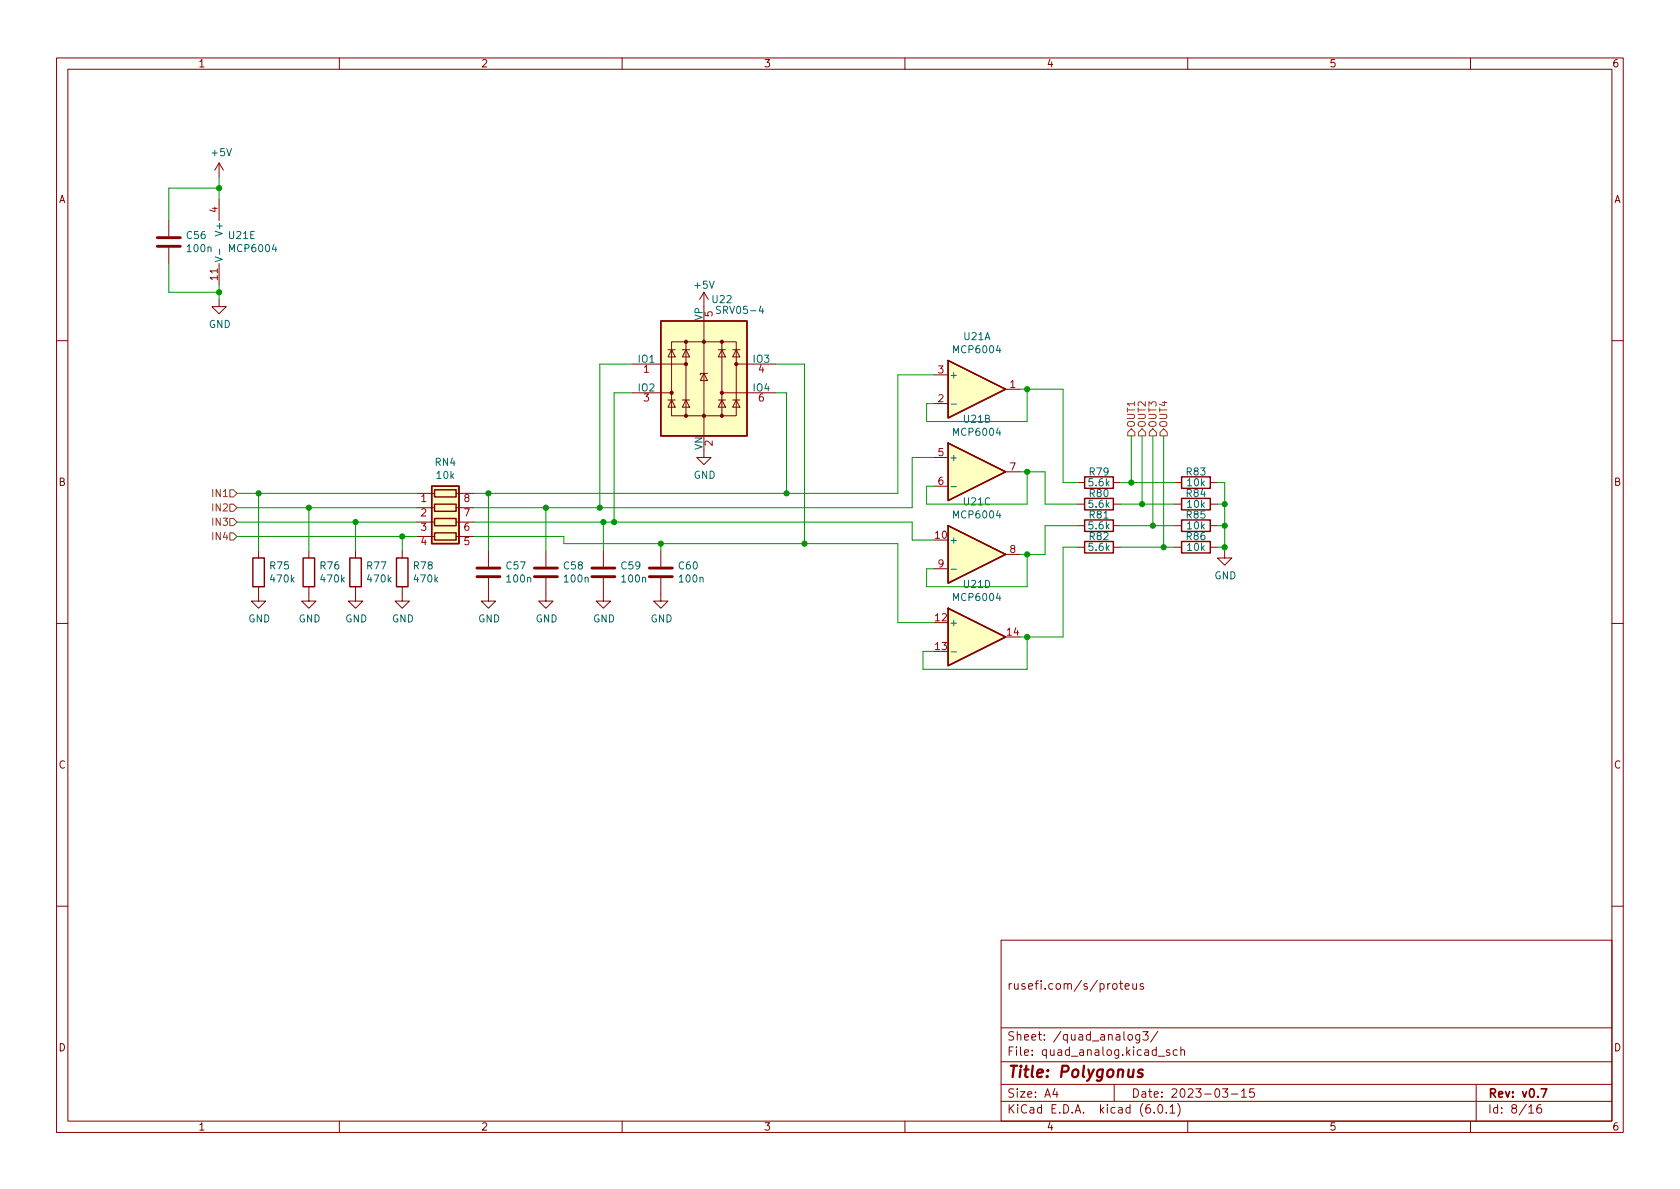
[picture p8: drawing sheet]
<svg xmlns="http://www.w3.org/2000/svg" width="297mm" height="210mm" viewBox="0 0 297 210" stroke-linecap="round" stroke-linejoin="round" font-family="sans-serif">
<g fill="none" stroke="#840000" stroke-width=".18">
<path d="M10 10.2h277v190.1h-277zM12 12.2h273v186.1h-273zM60 10.2v2M110 10.2v2M160 10.2v2M210 10.2v2M260 10.2v2M29.8 39v2.8M38.7 28.8v2.6M38.7 35.2v3.8M38.7 28.8l-.7 1.3M38.7 28.8l.8 1.3"/>
<path d="M29.8 43.8v2.8M38.7 53v1.2h1.3l-1.3 1.3-1.2-1.3h1.2M38.7 46.6v3.8M124.5 51.7v2.5M124.5 56.8v20.3M124.5 51.7l-.8 1.3M124.5 51.7l.7 1.3M10 60.2h2M111.8 64.4h9.5M111.8 69.5h6.9M118.1 70.7h1.3M118.1 61.8h1.3"/>
<path d="M118.7 60.4h11.5v13.1h-11.5zM118.7 70.7l.7 1.3h-1.3zM118.7 61.8l.7 1.3h-1.3zM120.6 70.7h1.3M120.6 61.8h1.3M121.3 70.7l.6 1.3h-1.3zM121.3 61.8l.6 1.3h-1.3zM121.3 60.4v13.1M124.5 66l.6 1.3h-1.3zM124.5 79.6v1.3h1.2l-1.2 1.3-1.3-1.3h1.3M125.1 66h-1.3v.3M127 70.7h1.3"/>
<path d="M127 61.8h1.3M127.6 70.7l.7 1.3h-1.3zM127.6 61.8l.7 1.3h-1.3zM127.6 60.4v13.1M127.6 69.5h9.6M129.5 70.7h1.3M129.5 61.8h1.3M130.2 70.7l.6 1.3h-1.3zM130.2 61.8l.6 1.3h-1.3zM130.2 64.4h7M165.1 71.4h2.5M165.1 66.3h2.5"/>
<path d="M177.8 68.8h2.5M285 60.2h2M45.7 97.4v1.3M54.6 97.4v1.3M62.9 97.4v1.3M71.1 97.4v1.3M73.7 87.2h3.1M73.7 89.8h3.1M73.7 92.3h3.1M73.7 94.9h3.1M80.6 87.2h3.2M80.6 89.8h3.2"/>
<path d="M80.6 92.3h3.2M80.6 94.9h3.2M86.4 97.4v2.8M96.5 97.4v2.8M106.7 97.4v2.8M116.8 97.4v2.8M165.1 80.9h2.5M165.1 86h2.5M177.8 83.4h2.5M177.8 98h2.5M190.5 96.8h1.3M190.5 85.3h1.3"/>
<path d="M190.5 89.1h1.3M190.5 93h1.3M196.8 96.8h1.3M196.8 85.3h1.3M196.8 89.1h1.3M196.8 93h1.3M207.6 96.8h1.3M207.6 85.3h1.3M207.6 89.1h1.3M207.6 93h1.3M214 96.8h1.3M214 85.3h1.3"/>
<path d="M214 89.1h1.3M214 93h1.3M216.5 97.4v1.3h1.3l-1.3 1.2-1.2-1.2h1.2M10 110.2h2M45.7 103.8v2.5h1.3l-1.3 1.3-1.3-1.3h1.3M54.6 103.8v2.5h1.3l-1.3 1.3-1.3-1.3h1.3M62.9 103.8v2.5h1.2l-1.2 1.3-1.3-1.3h1.3M71.1 103.8v2.5h1.3l-1.3 1.3-1.3-1.3h1.3M86.4 102.2v4.1h1.2l-1.2 1.3-1.3-1.3h1.3M96.5 102.2v4.1h1.3l-1.3 1.3-1.3-1.3h1.3M106.7 102.2v4.1h1.2l-1.2 1.3-1.3-1.3h1.3M116.8 102.2v4.1h1.3l-1.3 1.3-1.2-1.3h1.2"/>
<path d="M165.1 100.6h2.5M285 110.2h2M10 160.2h2M177 166.3h108v32h-108zM196.8 174.1l.2-.2 .4 .2 .1 .5-.1 .3h-.4l-.2-.1zM197.9 173.9h.6M198.1 173.4v1.3l.4 .2M198.9 174.4l.7-.1v-.3l-.5-.1-.2 .2 .1 .8h.6M200.3 173.9l.1 1h.3l.2-.1M200.9 173.9v1M202.1 174l-.3-.1-.2 .2v.3l.5 .1v.4h-.5M285 160.2h2"/>
<path d="M60 198.3v2M110 198.3v2M160 198.3v2M177 194.8h108M177 191.8h108M177 187.8h108M177 181.8h108M186.5 192.5l-.4 1h1M186.9 193v1M197 191.8v3M199.5 183.1l.2-.2 .4 .2 .1 .5-.1 .3h-.4l-.2-.1zM201.5 182.9v1.2l-.3 .3h-.3"/>
<path d="M201.5 183l-.4-.1-.3 .3v.4l.1 .3h.6M202.1 182.4h.9l-.5 .6 .4 .1v.7l-.2 .1h-.4l-.2-.1M204.1 196.7v.1M204.7 182.4l-1.3 1.9M204.8 186.8h1.1M204.9 195.4l.2-.1a.81 .81 0 0 1 .6 .7 .81 .81 0 0 1-.3 .8h-.2a.81 .81 0 0 1-.6-.6 .81 .81 0 0 1 .3-.8zM206.2 196.7v.1M206.8 185.7l-.4-.1-.2 .2 .1 .3 .5 .1v.4h-.6M206.9 195.8l.4-.5v1.5M206.9 196.8h.8M208.1 185.7l-.4-.1-.3 .3v.4l.2 .3h.5M208.2 195.1a1.72 1.72 0 0 1 0 2.3"/>
<path d="M208.8 185.8l.2-.2 .4 .1v.9M208.8 185.1v1.5M210 198.3v2M216.1 192.5h1l-.5 .6 .4 .1v.7l-.2 .1h-.4l-.3-.1M217.7 193.5h1.2M219.5 193l.4-.5v1.5M219.5 194h.9M221.7 192.5h-.7l-.1 .7 .2-.1 .5 .1 .2 .2-.1 .5-.2 .1-.6-.1M260 198.3v2M261 191.8v6.5M270.3 195.8l.4-.5v1.5M270.3 196.8h.9"/>
<path d="M272.4 195.3a.59 .59 0 0 0-.7 .7v.5l.2 .3h.4l.2-.1 .1-.5-.2-.2-.4-.1-.3 .3"/>
</g>
<path d="M272.5 192.5h1l-.7 1.5" fill="none" stroke="#840000" stroke-width=".3"/>
<path d="M202 189.2a.49 .49 0 0 0-.7 .3v.2l.7 .2v.2l-.1 .3-.2 .1-.6-.1" fill="none" stroke="#840000" stroke-width=".4"/>
<g fill="#ffffc2" stroke="#ffffc2" stroke-width=".18">
<path d="M167.6 78.4l10.2 5-10.2 5.1z"/>
<path d="M167.6 93l10.2 5-10.2 5.1z"/>
<path d="M167.6 63.7l10.2 5.1-10.2 5.1z"/>
<path d="M167.6 107.6l10.2 5-10.2 5.1z"/>
<path d="M116.8 56.8h15.3v20.3h-15.3z"/>
<path d="M76.3 86h4.9v10.1h-4.9z"/>
</g>
<g fill="none" stroke="#840000" stroke-width=".25">
<path d="M116.8 56.8h15.3v20.3h-15.3zM167.6 78.4l10.2 5-10.2 5.1zM167.6 63.7l10.2 5.1-10.2 5.1zM44.7 98.7h2v5.1h-2zM53.6 98.7h2v5.1h-2zM61.8 98.7h2.1v5.1h-2.1zM70.1 98.7h2v5.1h-2zM76.3 86h4.9v10.1h-4.9zM76.8 86.6h3.8v1.3h-3.8zM76.8 89.1h3.8v1.3h-3.8zM76.8 91.7h3.8v1.3h-3.8zM76.8 94.2h3.8v1.3h-3.8z"/>
<path d="M167.6 93l10.2 5-10.2 5.1zM191.8 88.1h5v2.1h-5zM191.8 91.9h5v2.1h-5zM191.8 84.3h5v2.1h-5zM191.8 95.8h5v2h-5zM208.9 95.8h5.1v2h-5.1zM208.9 84.3h5.1v2.1h-5.1zM208.9 88.1h5.1v2.1h-5.1zM208.9 91.9h5.1v2.1h-5.1zM167.6 107.6l10.2 5-10.2 5.1z"/>
</g>
<path d="M38 45.4l1.3 .5-1.3 .4M38.8 44v1M127.4 54.2h-.5l-.2 .1v.3l.6 .3 .1 .3-.2 .2h-.5M134.5 54.1l-.3 .9h.8M168.1 71.5h1M168.1 86.1h1M168.1 100.7h1M168.1 115.3h1" fill="none" stroke="#006464" stroke-width=".18"/>
<path d="M27.8 43.6h4.1M27.8 42h4.1M84.3 102h4.1M84.3 100.5h4.1M94.5 102h4.1M94.5 100.5h4.1M104.6 102h4.1M104.6 100.5h4.1M114.8 102h4.1M114.8 100.5h4.1" fill="none" stroke="#840000" stroke-width=".51"/>
<g fill="#840000" stroke="#840000" stroke-width=".18">
<circle cx="118.7" cy="69.5" r=".28"/>
<circle cx="121.3" cy="73.5" r=".28"/>
<circle cx="121.3" cy="64.4" r=".28"/>
<circle cx="121.3" cy="60.4" r=".28"/>
<circle cx="124.5" cy="73.5" r=".28"/>
<circle cx="124.5" cy="60.4" r=".28"/>
<circle cx="127.6" cy="73.5" r=".28"/>
<circle cx="127.6" cy="69.5" r=".28"/>
<circle cx="127.6" cy="60.4" r=".28"/>
<circle cx="130.2" cy="64.4" r=".28"/>
</g>
<path d="M200 75.8l.7 .6v.7h-1.3v-.7zM201.9 75.8l.7 .6v.7h-1.3v-.7zM203.8 75.8l.7 .6v.7h-1.3v-.7zM205.7 75.8l.7 .6v.7h-1.3v-.7zM40.6 89.1h.7l.6 .7-.6 .6h-.7zM40.6 91.7h.7l.6 .6-.6 .7h-.7zM40.6 86.6h.7l.6 .6-.6 .7h-.7zM40.6 94.2h.7l.6 .7-.6 .6h-.7z" fill="none" stroke="#725600" stroke-width=".18"/>
<g fill="none" stroke="#009600" stroke-width=".18">
<path d="M38.7 31.4v3.8M38.7 33.3h-8.9v5.7M29.8 46.6v5.1h8.9M38.7 50.4v2.6M111.8 64.4h-5.8v25.4M111.8 69.5h-3.2v22.8M137.2 64.4h5v31.7M137.2 69.5h1.9v17.7M165.1 66.3h-6.4v20.9h-74.9M180.3 68.8h7.7v16.5h2.5M181.6 68.8v5.7h-17.8v-3.1h1.3M200 77.1v8.2"/>
<path d="M201.9 77.1v12M203.8 77.1v15.9M205.7 77.1v19.7M41.9 87.2h31.8M41.9 94.9h31.8M41.9 92.3h31.8M41.9 89.8h31.8M45.7 87.2v10.2M54.6 89.8v7.6M62.9 92.3v5.1M71.1 94.9v2.5M83.8 92.3h77.5v3.2h3.8"/>
<path d="M83.8 94.9h15.9v1.2h59v14h6.4M86.4 87.2v10.2M96.5 89.8v7.6M106.7 92.3v5.1M116.8 96.1v1.3M165.1 80.9h-3.8v8.9h-77.5M180.3 83.4h4.5v5.7h5.7M181.6 83.4v5.7h-17.8v-3.1h1.3M181.6 98v5.8h-17.8v-3.2h1.3M190.5 96.8h-2.5v15.8h-7.7M190.5 93h-5.7v5h-4.5M198.1 93h9.5"/>
<path d="M198.1 96.8h9.5M198.1 89.1h9.5M198.1 85.3h9.5M215.3 93h1.2M215.3 85.3h1.2v12.1M215.3 96.8h1.2M215.3 89.1h1.2M181.6 112.6v5.8h-18.4v-3.2h1.9"/>
</g>
<g fill="#009600" stroke="#009600" stroke-width=".18">
<circle cx="142.2" cy="96.1" r=".46"/>
<circle cx="139.1" cy="87.2" r=".46"/>
<circle cx="116.8" cy="96.1" r=".46"/>
<circle cx="108.6" cy="92.3" r=".46"/>
<circle cx="96.5" cy="89.8" r=".46"/>
<circle cx="181.6" cy="68.8" r=".46"/>
<circle cx="181.6" cy="83.4" r=".46"/>
<circle cx="181.6" cy="112.6" r=".46"/>
<circle cx="181.6" cy="98" r=".46"/>
<circle cx="38.7" cy="51.7" r=".46"/>
<circle cx="45.7" cy="87.2" r=".46"/>
<circle cx="71.1" cy="94.9" r=".46"/>
<circle cx="38.7" cy="33.3" r=".46"/>
<circle cx="54.6" cy="89.8" r=".46"/>
<circle cx="62.9" cy="92.3" r=".46"/>
<circle cx="216.5" cy="96.8" r=".46"/>
<circle cx="216.5" cy="93" r=".46"/>
<circle cx="205.7" cy="96.8" r=".46"/>
<circle cx="201.9" cy="89.1" r=".46"/>
<circle cx="216.5" cy="89.1" r=".46"/>
<circle cx="200" cy="85.3" r=".46"/>
<circle cx="203.8" cy="93" r=".46"/>
<circle cx="86.4" cy="87.2" r=".46"/>
<circle cx="106" cy="89.8" r=".46"/>
<circle cx="106.7" cy="92.3" r=".46"/>
</g>
<text font-size="2.8" fill="#840000" x="178" y="190.6">Title: Polygonus</text>
<g font-size="2.1" fill="#840000">
<text x="178" y="175">rusefi.com/s/proteus</text>
<text x="178" y="184">Sheet: /quad_analog3/</text>
<text x="178" y="186.7">File: quad_analog.kicad_sch</text>
<text x="178" y="196.9">KiCad E.D.A. kicad (6.0.1)</text>
<text x="178" y="194.1">Size: A4</text>
<text x="200" y="194.1">Date: 2023-03-15</text>
<text x="263" y="194.1">Rev: v0.7</text>
<text x="263" y="196.9">Id: 8/16</text>
</g>
<g font-size="1.8" fill="#840000">
<text x="35" y="11.9">1</text>
<text x="85" y="11.9">2</text>
<text x="135" y="11.9">3</text>
<text x="185" y="11.9">4</text>
<text x="235" y="11.9">5</text>
<text x="285" y="11.9">6</text>
<text x="10.3" y="35.9">A</text>
<text x="285.3" y="35.9">A</text>
<text x="10.3" y="85.9">B</text>
<text x="285.3" y="85.9">B</text>
<text x="10.3" y="135.9">C</text>
<text x="285.3" y="135.9">C</text>
<text x="10.3" y="185.9">D</text>
<text x="285.3" y="185.9">D</text>
<text x="35" y="199.9">1</text>
<text x="85" y="199.9">2</text>
<text x="135" y="199.9">3</text>
<text x="185" y="199.9">4</text>
<text x="235" y="199.9">5</text>
<text x="285" y="199.9">6</text>
</g>
<g font-size="1.8" fill="#006464">
<text x="37.5" y="27.6">+5V</text>
<text x="39.4" y="41.3" transform="rotate(-90 39.4 41.3)">V+</text>
<text x="33.1" y="42.3">C56</text>
<text x="33.2" y="44.6">100n</text>
<text x="40.5" y="42.3">U21E</text>
<text x="40.8" y="44.6">MCP6004</text>
<text x="122.9" y="51">+5V</text>
<text x="126" y="53.6">U22</text>
<text x="36.9" y="58">GND</text>
<text x="124.2" y="56.7" transform="rotate(-90 124.2 56.7)">VP</text>
<text x="127.2" y="55.5">SRV05-4</text>
<text x="112.9" y="64.1">IO1</text>
<text x="133.2" y="64.1">IO3</text>
<text x="168.8" y="62.5">MCP6004</text>
<text x="170.5" y="60.1">U21A</text>
<text x="112.9" y="69.2">IO2</text>
<text x="133.2" y="69.2">IO4</text>
<text x="167.8" y="66.9">+</text>
<text x="168.8" y="77.1">MCP6004</text>
<text x="170.5" y="74.7">U21B</text>
<text x="77" y="82.4">RN4</text>
<text x="124.2" y="79.6" transform="rotate(-90 124.2 79.6)">VN</text>
<text x="167.8" y="81.5">+</text>
<text x="77.3" y="84.7">10k</text>
<text x="122.6" y="84.7">GND</text>
<text x="170.5" y="89.4">U21C</text>
<text x="192.6" y="89.8">5.6k</text>
<text x="192.6" y="86">5.6k</text>
<text x="192.7" y="87.9">R80</text>
<text x="192.7" y="84.1">R79</text>
<text x="209.8" y="84.1">R83</text>
<text x="209.8" y="87.9">R84</text>
<text x="210" y="86">10k</text>
<text x="210" y="89.8">10k</text>
<text x="168.8" y="91.7">MCP6004</text>
<text x="192.6" y="93.6">5.6k</text>
<text x="192.7" y="91.7">R81</text>
<text x="192.7" y="95.5">R82</text>
<text x="209.8" y="95.5">R86</text>
<text x="209.8" y="91.7">R85</text>
<text x="210" y="93.6">10k</text>
<text x="47.8" y="100.7">R75</text>
<text x="56.7" y="100.7">R76</text>
<text x="64.9" y="100.7">R77</text>
<text x="73.2" y="100.7">R78</text>
<text x="89.6" y="100.7">C57</text>
<text x="99.7" y="100.7">C58</text>
<text x="109.9" y="100.7">C59</text>
<text x="120.1" y="100.7">C60</text>
<text x="167.8" y="96.1">+</text>
<text x="192.6" y="97.4">5.6k</text>
<text x="210" y="97.4">10k</text>
<text x="47.9" y="103">470k</text>
<text x="56.8" y="103">470k</text>
<text x="65.1" y="103">470k</text>
<text x="73.3" y="103">470k</text>
<text x="89.7" y="103">100n</text>
<text x="99.9" y="103">100n</text>
<text x="110.1" y="103">100n</text>
<text x="120.2" y="103">100n</text>
<text x="168.8" y="106.3">MCP6004</text>
<text x="170.5" y="104">U21D</text>
<text x="214.7" y="102.4">GND</text>
<text x="43.9" y="110.1">GND</text>
<text x="52.8" y="110.1">GND</text>
<text x="61" y="110.1">GND</text>
<text x="69.3" y="110.1">GND</text>
<text x="84.5" y="110.1">GND</text>
<text x="94.7" y="110.1">GND</text>
<text x="104.8" y="110.1">GND</text>
<text x="115" y="110.1">GND</text>
<text x="167.8" y="110.7">+</text>
</g>
<g font-size="1.8" fill="#a90000">
<text x="38.5" y="37.6" transform="rotate(-90 38.5 37.6)">4</text>
<text x="38.5" y="49.5" transform="rotate(-90 38.5 49.5)">11</text>
<text x="126" y="56" transform="rotate(-90 126 56)">5</text>
<text x="113.8" y="65.9">1</text>
<text x="134.1" y="65.9">4</text>
<text x="113.8" y="71">3</text>
<text x="134.1" y="71">6</text>
<text x="165.9" y="71.1">2</text>
<text x="165.9" y="66">3</text>
<text x="178.6" y="68.6">1</text>
<text x="126" y="78.8" transform="rotate(-90 126 78.8)">2</text>
<text x="165.9" y="80.6">5</text>
<text x="178.6" y="83.2">7</text>
<text x="74.4" y="88.8">1</text>
<text x="82.1" y="88.8">8</text>
<text x="165.9" y="85.7">6</text>
<text x="74.4" y="91.3">2</text>
<text x="74.4" y="93.8">3</text>
<text x="82.1" y="93.8">6</text>
<text x="82.1" y="91.3">7</text>
<text x="165.4" y="95.2">10</text>
<text x="74.4" y="96.4">4</text>
<text x="82.1" y="96.4">5</text>
<text x="165.9" y="100.3">9</text>
<text x="178.6" y="97.8">8</text>
<text x="165.4" y="109.8">12</text>
<text x="178.1" y="112.4">14</text>
<text x="165.4" y="114.9">13</text>
</g>
<g font-size="1.8" fill="#725600">
<text x="200.7" y="75.7" transform="rotate(-90 200.7 75.7)">OUT1</text>
<text x="202.6" y="75.7" transform="rotate(-90 202.6 75.7)">OUT2</text>
<text x="204.5" y="75.7" transform="rotate(-90 204.5 75.7)">OUT3</text>
<text x="206.4" y="75.7" transform="rotate(-90 206.4 75.7)">OUT4</text>
<text x="37.8" y="87.9">IN1</text>
<text x="37.8" y="90.4">IN2</text>
<text x="37.8" y="93">IN3</text>
<text x="37.8" y="95.5">IN4</text>
</g>
</svg>
